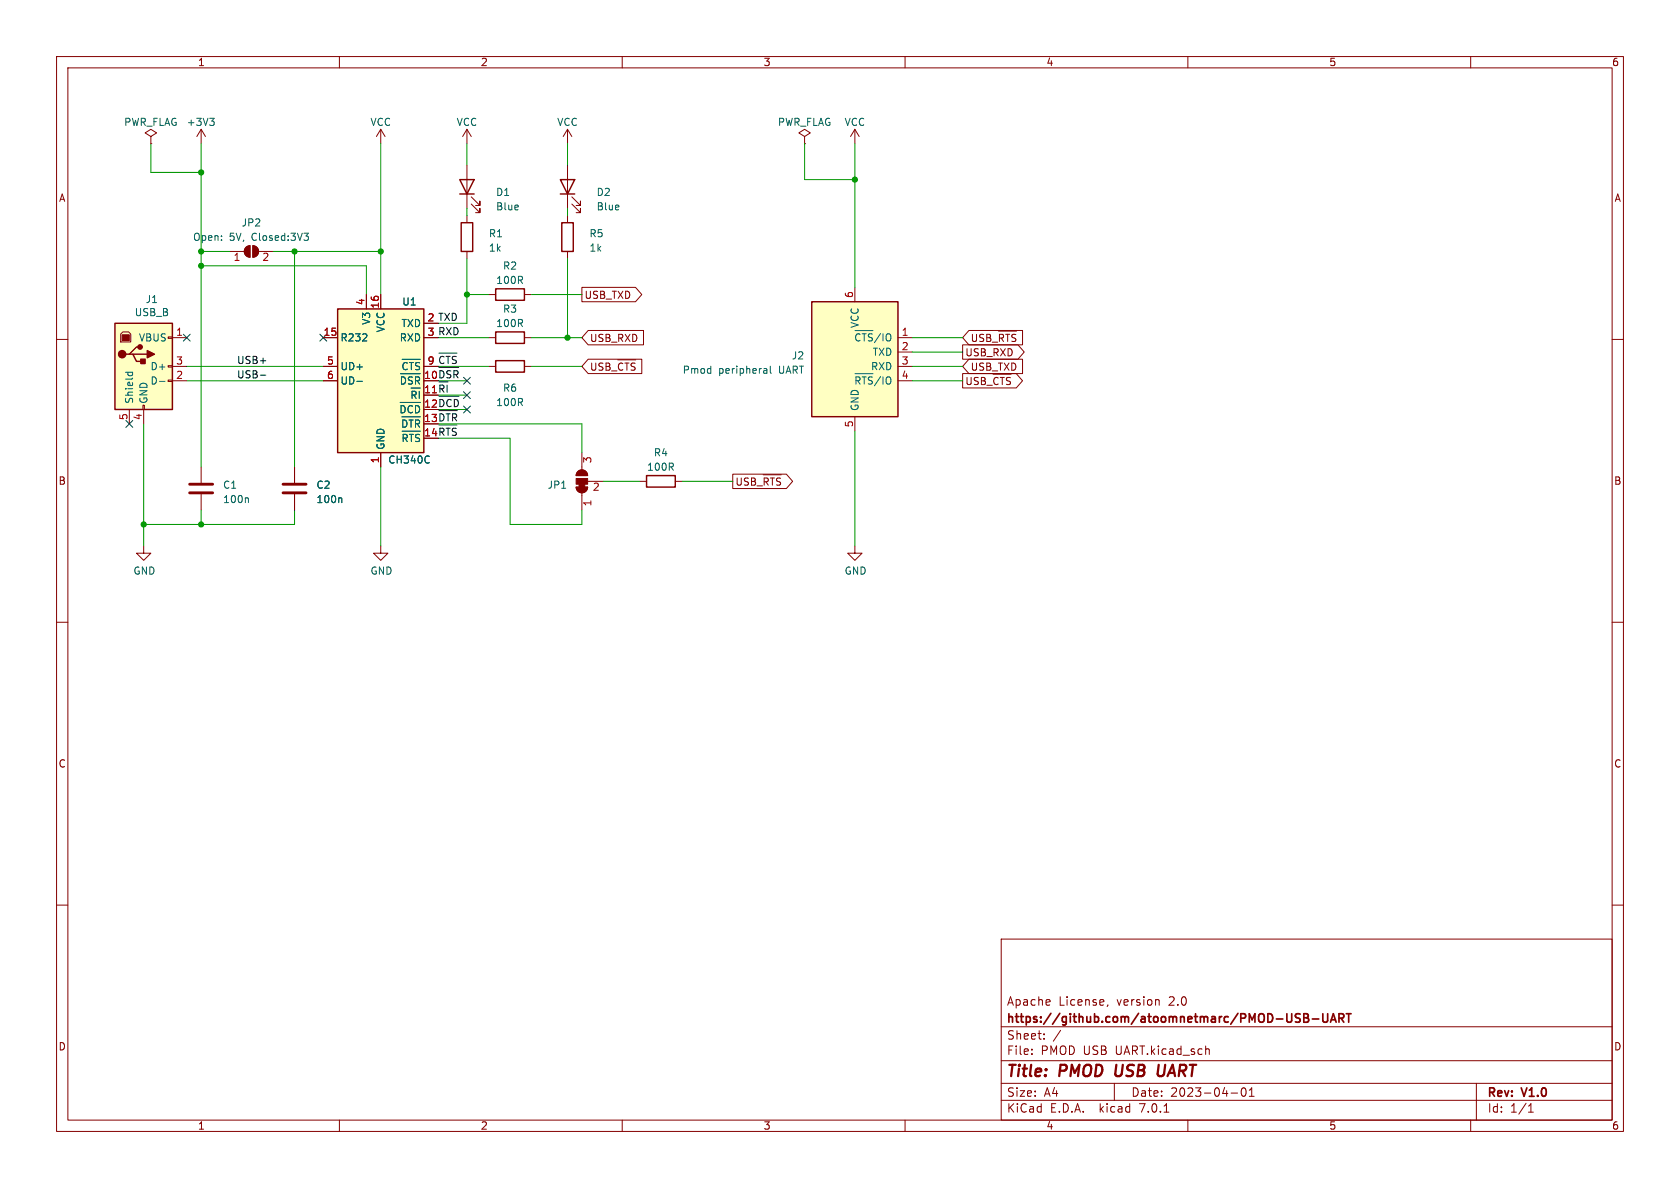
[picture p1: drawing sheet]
<svg xmlns="http://www.w3.org/2000/svg" width="297mm" height="210mm" viewBox="0 0 297 210" stroke-linecap="round" stroke-linejoin="round" font-family="sans-serif">
<g fill="none" stroke="#840000" stroke-width=".18">
<path d="M10 10h277v190h-277zM12 12h273v186h-273zM60 10v2M110 10v2M160 10v2M210 10v2M260 10v2M26.7 24.1l1-.6-1-.6-1 .6 1 .6v1.3M26.7 25.4h.1M35.6 22.9l-.8 1.2M35.6 22.9v2.5M35.6 22.9l.7 1.2"/>
<path d="M67.3 22.9l-.8 1.2M67.3 22.9v2.5M67.3 22.9l.8 1.2M82.5 22.9l-.7 1.2M82.5 22.9v2.5M82.5 29.2v7.6M82.5 38.1v1.3M82.5 22.9l.8 1.2M83.3 36.1l1.5 1.5v-.8v.8h-.7M83.3 34.8l1.5 1.5v-.7v.7h-.7M100.3 22.9v2.5M100.3 29.2v7.6"/>
<path d="M100.3 38.1v1.3M100.3 22.9l-.7 1.2M100.3 22.9l.8 1.2M101.1 36.1l1.5 1.5v-.8v.8h-.7M101.1 34.8l1.5 1.5v-.7v.7h-.7M142.2 24.1l1.1-.6-1.1-.6-1 .6 1 .6v1.3M142.2 25.4h.1M151.1 22.9l-.7 1.2M151.1 22.9v2.5M151.1 22.9l.8 1.2M10 60h2M21.3 59.1l.4-.4h1l.4 .4v1.4h-1.8z"/>
<path d="M29.7 59.6h.8v.2h-.8zM30.5 59.7h2.5M40.6 44.5h2.6M43.5 43.7l.7-.3v2.1a1.02 1.02 0 0 1-.9-.7 1.02 1.02 0 0 1 .2-1.1zM44.7 43.4a1.02 1.02 0 0 1 1 1.1 1.02 1.02 0 0 1-1 1zM45.7 44.5h2.6M57.1 59.7h2.6M64.8 52.1v2.5M67.3 52.1v2.5M74.9 59.7h2.6M74.9 57.2h2.6M82.5 44.5v1.2"/>
<path d="M86.4 52.1h1.2M86.4 59.7h1.2M92.7 52.1h1.3M92.7 59.7h1.3M100.3 44.5v1.2M102.9 50.8h9.4l1.2 1.3-1.2 1.2h-9.4zM104 58.4h9.8v2.6h-9.8l-1.1-1.3zM151.1 50.8v2.5M158.7 59.7h2.6M171.3 58.4h9.5v2.6h-9.5l-1.1-1.3zM171.9 59.1v1M172.6 59.1v1"/>
<path d="M173.9 59.2l-.5-.1-.2 .2M175.1 59.3l-.2-.2h-.4v1.3M176.5 58.5h3.2M177.4 59.3l-.2-.2h-.5v1.3M177.8 59.1h.7M178.1 59.1v1.3M179.6 59.2l-.5-.1-.2 .2M285 60h2M22.9 72.4v2.5M25.3 71.6h.2v.8h-.2zM25.4 72.4v2.5M29.7 67.2h.8v.2h-.8z"/>
<path d="M29.7 64.6h.8v.3h-.8zM30.5 64.8h2.5M30.5 67.3h2.5M57.1 64.8h2.6M57.1 67.3h2.6M74.9 64.8h2.6M86.4 64.8h1.2M92.7 64.8h1.3M104 63.5h9.5v2.5h-9.5l-1.1-1.2zM104.6 64.2v1M105.3 64.2v1M106.6 64.2h-.5l-.2 .2"/>
<path d="M107.8 64.4l-.2-.2h-.5v1.2M109.2 63.6h3.2M110.1 64.3l-.4-.1-.3 .3M110.5 64.2h.7M110.8 64.2v1.2M112.3 64.2h-.5l-.2 .2M151.1 73.7v2.5M158.7 64.8h2.6M158.7 62.2h2.6M158.7 67.3h2.6M170.2 61h9.8l1.1 1.2-1.1 1.3h-9.8zM170.2 66h9.5l1.1 1.3-1.1 1.3h-9.5z"/>
<path d="M171 66.7v1M171.3 63.5h9.5v2.5h-9.5l-1.1-1.2zM171.7 66.7v1M173 66.8l-.5-.1-.3 .3M174.2 67l-.3-.3h-.4v1.3M175.6 66.1h3.2M176.5 66.8l-.4-.1-.4 .3M176.8 66.7h.8M177.2 66.7v1.3M178.6 66.8l-.4-.1-.3 .3M25.4 96.5v1.3h1.3l-1.3 1.3-1.3-1.3h1.3M35.6 82.6v2.7"/>
<path d="M35.6 87.4v2.8M52.1 82.6v2.7M52.1 87.4v2.8M67.3 96.5v1.3h1.3l-1.3 1.3-1.3-1.3h1.3M67.3 80v2.6M101.9 86.1h2a1.02 1.02 0 0 1-1 1 1.02 1.02 0 0 1-1-1zM102.2 83.3a1.02 1.02 0 0 1 1.1-.2 1.02 1.02 0 0 1 .6 1h-2zM102.9 80v3.1M102.9 87.1v3.1M103.9 85.1h2.8M113 85.1h1.3M119.4 85.1h1.2"/>
<path d="M129.5 83.8h9.5l1.1 1.3-1.1 1.3h-9.5zM130.3 84.5v1M131 84.5v1M132.3 84.6l-.5-.1-.2 .2M133.5 84.7l-.2-.2h-.4v1.3M134.9 83.9h3.2M135.8 84.7l-.2-.2h-.5v1.3M136.2 84.5h.7M136.5 84.5v1.3M138 84.6l-.5-.1-.2 .2M151.1 96.5v1.3h1.3l-1.3 1.3-1.2-1.3h1.2M10 110h2"/>
<path d="M285 110h2M10 160h2M285 160h2M177 166h108v32h-108zM195.9 177.6l-.2 .3M204.7 176.7l.2 .2v.8M60 198v2M110 198v2M160 198v2M177 194.5h108M177 191.5h108M177 187.5h108"/>
<path d="M177 181.5h108M182.4 186.3v.1M182.4 185.5v.1M184.6 183.6v.1M184.6 182.8v.1M197 191.5v3M205.8 196.6h.8M210 198v2M213.4 185.4l.3 .1 .1 .1v.8M217.6 193.2h1.2M219.6 192.4l.2-.1a.81 .81 0 0 1 .6 .6 .81 .81 0 0 1-.3 .8l-.2 .1a.81 .81 0 0 1-.6-.6 .81 .81 0 0 1 .3-.8zM220.9 193.8h.8"/>
<path d="M220.9 192.7l.4-.4v1.5M260 198v2M261 191.5v6.5M270.2 196.6h.9M270.2 195.5l.4-.4v1.5"/>
</g>
<path d="M204.8 190.1l.6 .1M204.8 188.2l-.2 1.7" fill="none" stroke="#840000" stroke-width=".4"/>
<path d="M230.5 179.2h.5l.2 .1 .1 .3-.3 .3a.4 .4 0 0 1 .4 .4 .4 .4 0 0 1-.3 .4h-.6zM230.5 179.9h.5M233.9 179.2v1.2l.2 .3 .5-.1 .1-.2v-1.2M236.7 180l.7-.1 .2-.2-.1-.4-.2-.1h-.6v1.5M237.1 180l.5 .7M238 179.2h.9M238.4 179.2v1.5M232 180.1h1.1M235.2 180.7l.5-1.5 .5 1.5M235.4 180.3h.7" fill="none" stroke="#840000" stroke-width=".3"/>
<g fill="none" stroke="#006464" stroke-width=".18">
<path d="M37.1 20.9h.8l-.5 .5M37.6 21.4l.3 .2v.3l-.3 .3M53.7 41.2h.8l-.4 .5 .4 .1v.5l-.2 .2h-.4M151.1 58.4h3.2M152 59.1l-.3-.1-.4 .3M152.4 59h.7M152.8 59v1.3M154.2 59.1l-.5-.1-.2 .2M155.7 58.9l-1.1 1.7M156.1 59v1.3M156.6 59.4a.42 .42 0 0 1 .5-.4 .42 .42 0 0 1 .4 .4M22.2 65.8h1.2"/>
<path d="M22.7 65.8l-.1 .4M23.4 65.8v.4M28.2 67.4h1M63.1 67.4h1M70.7 71.1h3.6M70.8 66.1h3.5M71 66.6v1.3M71 73.7h3.3M71.1 76.2h3.2M71.1 63.5h3.2M71.2 74.2v1.3M71.3 76.8v1.3"/>
<path d="M71.6 72l-.2-.2-.5-.1v1.3M72 64.2l-.4-.1-.3 .3M72.4 64.1h.7M72.7 74.2v1.3M72.7 64.1v1.3M72.7 76.8v1.3M72.8 69.2v1.2M73.5 66.6v1.3M73.5 71.7v1.3M73.5 74.2v1.3M74.1 69.2v1.2M74.2 64.1h-.5l-.2 .2"/>
<path d="M135.2 65.1h.2l.2 .2v.7M135.6 65.9l-.4 .1M135.6 65.4l-.4 .1M136.2 64.7v1.1l.2 .2M151.1 66.1h3.2M152 66.9l-.2-.3h-.5v1.3M152.4 66.6h.7M152.8 66.6v1.3M154.2 66.7l-.5-.1-.2 .3M155.7 66.6l-1.1 1.6M156.1 66.6v1.3M156.6 67.1a.42 .42 0 0 1 .5-.5 .42 .42 0 0 1 .4 .5"/>
<path d="M43.7 88l.2 .2v.7M60.2 88l.2 .2v.7"/>
</g>
<g fill="none" stroke="#840000" stroke-width=".25">
<path d="M81.3 31.8h2.5l-1.3 2.5zM81.3 34.3h2.5M81.5 39.4h2.1v5.1h-2.1zM99.1 31.8h2.5l-1.3 2.5zM99.1 34.3h2.5M99.3 39.4h2v5.1h-2zM20.3 57.2h10.2v15.2h-10.2zM59.7 54.6h15.2v25.4h-15.2zM87.6 51.1h5.1v2h-5.1zM87.6 58.7h5.1v2h-5.1zM143.5 53.3h15.2v20.4h-15.2zM22.9 62.6h.6l.6 1.3h1.3"/>
<path d="M23.5 62.6h2.5M24.8 61.3h-.7l-1.2 1.3h-.7M87.6 63.8h5.1v2h-5.1zM114.3 84.1h5.1v2h-5.1z"/>
</g>
<g fill="#840000" stroke="#840000" stroke-width=".18">
<path d="M102.4 85.6h1v.5h-1z"/>
<path d="M101.9 86.1h2a1.02 1.02 0 0 1-1 1 1.02 1.02 0 0 1-1-1z"/>
<path d="M101.9 84.6h2v1h-2z"/>
<path d="M102.2 83.3a1.02 1.02 0 0 1 1.1-.2 1.02 1.02 0 0 1 .6 1h-2z"/>
<path d="M43.5 43.7l.7-.3v2.1a1.02 1.02 0 0 1-.9-.7 1.02 1.02 0 0 1 .2-1.1z"/>
<path d="M44.7 43.4a1.02 1.02 0 0 1 1 1.1 1.02 1.02 0 0 1-1 1z"/>
<path d="M21.6 59.2h1.3v1h-1.3z"/>
</g>
<path d="M33.5 87.1h4.1M33.5 85.6h4.1M50 87.1h4.1M50 85.6h4.1" fill="none" stroke="#840000" stroke-width=".51"/>
<g fill="#ffffc2" stroke="#ffffc2" stroke-width=".18">
<path d="M143.5 53.3h15.2v20.4h-15.2z"/>
<path d="M59.7 54.6h15.2v25.4h-15.2z"/>
<path d="M20.3 57.2h10.2v15.2h-10.2z"/>
</g>
<g fill="#840000" stroke="#840000" stroke-width=".25">
<path d="M26 62l1.3 .6-1.3 .6z"/>
<path d="M24.9 63.5h.8v.8h-.8z"/>
<circle cx="21.6" cy="62.6" r=".63"/>
<circle cx="24.8" cy="61.3" r=".38"/>
</g>
<path d="M46 66.3h1M77.6 62.4h3.2M77.6 70h3.6M77.6 65h3.5M77.6 72.6h3.3M77.6 75.1h3.2" fill="none" stroke="#0f0f0f" stroke-width=".18"/>
<g fill="none" stroke="#009600" stroke-width=".18">
<path d="M26.7 25.4v5.1h8.9M35.6 25.4v57.2M67.3 25.4v26.7M82.5 25.4v3.8M82.5 36.8v1.3M100.3 25.4v3.8M100.3 36.8v1.3M142.2 25.4v6.4h8.9M151.1 25.4v25.4M35.6 44.5h5M35.6 47h29.2v5.1M48.3 44.5h19"/>
<path d="M52.1 44.5v38.1M77.5 59.7h8.9M82.5 45.7v11.5h-5M82.5 52.1h3.9M94 59.7h8.9M94 52.1h8.9M100.3 45.7v14M161.3 59.7h8.9M25.4 74.9v21.6M33 64.8h24.1M33 67.3h24.1M77.5 77.5h12.7v15.2h12.7v-2.5"/>
<path d="M77.5 64.8h8.9M77.5 74.9h25.4v5.1M77.5 67.3h5M77.5 69.9h5M77.5 72.4h5M94 64.8h8.9M151.1 76.2v20.3M161.3 64.8h8.9M161.3 67.3h8.9M161.3 62.2h8.9M35.6 90.2v2.5M52.1 90.2v2.5h-26.7"/>
<path d="M67.3 82.6v13.9M106.7 85.1h6.3M120.6 85.1h8.9"/>
</g>
<path d="M32.4 59.1l1.2 1.2M33.6 59.1l-1.2 1.2M56.5 59.1l1.3 1.2M57.8 59.1l-1.3 1.2M22.3 74.3l1.2 1.2M23.5 74.3l-1.2 1.2M81.9 69.2l1.3 1.3M83.2 69.2l-1.3 1.3" fill="none" stroke="#000084" stroke-width=".18"/>
<g fill="#009600" stroke="#009600" stroke-width=".18">
<circle cx="35.6" cy="47" r=".46"/>
<circle cx="25.4" cy="92.7" r=".46"/>
<circle cx="52.1" cy="44.5" r=".46"/>
<circle cx="35.6" cy="44.5" r=".46"/>
<circle cx="67.3" cy="44.5" r=".46"/>
<circle cx="35.6" cy="92.7" r=".46"/>
<circle cx="82.5" cy="52.1" r=".46"/>
<circle cx="35.6" cy="30.5" r=".46"/>
<circle cx="100.3" cy="59.7" r=".46"/>
<circle cx="151.1" cy="31.8" r=".46"/>
</g>
<g font-size="2.8" fill="#840000">
<text x="178" y="190.8">Title:</text>
<text x="187.4" y="190.8">PMOD USB</text>
<text x="205.9" y="190.8">UART</text>
</g>
<g font-size="2.1" fill="#840000">
<text x="178" y="177.9">Apache</text>
<text x="187.2" y="177.9">License,</text>
<text x="197.4" y="177.9">version</text>
<text x="206.7" y="177.9">2.0</text>
<text x="178" y="183.9">Sheet:</text>
<text x="178" y="181.1">https://github.com/atoomnetmarc/PMOD-USB-UART</text>
<text x="186.2" y="183.9">/</text>
<text x="178" y="186.6">File:</text>
<text x="184" y="186.6">PMOD USB UART.kicad_sch</text>
<text x="178" y="196.8">KiCad</text>
<text x="178" y="194">Size:</text>
<text x="184.6" y="194">A4</text>
<text x="185.7" y="196.8">E.D.A.</text>
<text x="194.4" y="196.8">kicad</text>
<text x="200" y="194">Date:</text>
<text x="201.5" y="196.8">7.0.1</text>
<text x="206.9" y="194">2023-04-01</text>
<text x="263" y="194.2">Rev:</text>
<text x="263" y="196.8">Id:</text>
<text x="267" y="196.8">1/1</text>
<text x="269.2" y="194.2">V1.0</text>
</g>
<g font-size="1.8" fill="#840000">
<text x="35" y="11.8">1</text>
<text x="85" y="11.8">2</text>
<text x="135" y="11.8">3</text>
<text x="185" y="11.8">4</text>
<text x="235" y="11.8">5</text>
<text x="285" y="11.8">6</text>
<text x="10.4" y="35.8">A</text>
<text x="285.4" y="35.8">A</text>
<text x="103.3" y="53">USB_TXD</text>
<text x="104.3" y="60.6">USB_RXD</text>
<text x="170.7" y="63.1">USB_RXD</text>
<text x="171.6" y="61.2">USB_~{RTS}</text>
<text x="171.6" y="65.7">USB_TXD</text>
<text x="74.9" y="67.1">10 ~{DSR}</text>
<text x="104.3" y="66.3">USB_~{CTS}</text>
<text x="170.7" y="68.8">USB_~{CTS}</text>
<text x="74.9" y="72.1">12 ~{DCD}</text>
<text x="74.9" y="74.7">13 ~{DTR}</text>
<text x="74.9" y="77.2">14 ~{RTS}</text>
<text x="10.3" y="85.8">B</text>
<text x="130" y="86.6">USB_~{RTS}</text>
<text x="285.3" y="85.8">B</text>
<text x="10.3" y="135.8">C</text>
<text x="285.3" y="135.8">C</text>
<text x="10.3" y="185.8">D</text>
<text x="285.3" y="185.8">D</text>
<text x="35" y="199.8">1</text>
<text x="85" y="199.8">2</text>
<text x="135" y="199.8">3</text>
<text x="185" y="199.8">4</text>
<text x="235" y="199.8">5</text>
<text x="285" y="199.8">6</text>
</g>
<g font-size="1.8" fill="#006464">
<text x="21.9" y="22.4">PWR_FLAG</text>
<text x="33" y="22.4">+3V3</text>
<text x="65.4" y="22.4">VCC</text>
<text x="80.7" y="22.4">VCC</text>
<text x="98.5" y="22.4">VCC</text>
<text x="137.5" y="22.4">PWR_FLAG</text>
<text x="149.3" y="22.4">VCC</text>
<text x="87.6" y="34.8">D1</text>
<text x="105.4" y="34.8">D2</text>
<text x="42.7" y="40.2">JP2</text>
<text x="87.6" y="37.3">Blue</text>
<text x="105.4" y="37.3">Blue</text>
<text x="34.1" y="42.7">Open:</text>
<text x="40.5" y="42.7">5V,</text>
<text x="44.5" y="42.7">Closed:3V3</text>
<text x="86.4" y="42.1">R1</text>
<text x="86.4" y="44.6">1k</text>
<text x="88.9" y="47.8">R2</text>
<text x="104.1" y="42.1">R5</text>
<text x="104.1" y="44.6">1k</text>
<text x="25.7" y="53.7">J1</text>
<text x="87.7" y="50.4">100R</text>
<text x="23.8" y="56">USB_B</text>
<text x="65.6" y="57.5" transform="rotate(-90 65.6 57.5)">V3</text>
<text x="68.1" y="58.9" transform="rotate(-90 68.1 58.9)">VCC</text>
<text x="70.8" y="58">TXD</text>
<text x="71.1" y="54.2">U1</text>
<text x="87.7" y="58">100R</text>
<text x="88.9" y="55.4">R3</text>
<text x="152" y="58.1" transform="rotate(-90 152 58.1)">VCC</text>
<text x="24.4" y="60.5">VBUS</text>
<text x="26.5" y="65.6">D+</text>
<text x="60.2" y="60.5">R232</text>
<text x="60.2" y="65.6">UD+</text>
<text x="70.5" y="60.5">RXD</text>
<text x="139.9" y="63.7">J2</text>
<text x="150.9" y="61.1">~{CTS}/IO</text>
<text x="153.9" y="65.6">RXD</text>
<text x="154.2" y="63.1">TXD</text>
<text x="23.7" y="71.4" transform="rotate(-90 23.7 71.4)">Shield</text>
<text x="26.2" y="71.4" transform="rotate(-90 26.2 71.4)">GND</text>
<text x="26.5" y="68.1">D-</text>
<text x="60.2" y="68.1">UD-</text>
<text x="70.5" y="68.7">~{DSR}</text>
<text x="70.8" y="66.2">~{CTS}</text>
<text x="72.4" y="71.3">~{RI}</text>
<text x="87.7" y="71.9">100R</text>
<text x="88.9" y="69.4">R6</text>
<text x="120.6" y="66.2">Pmod</text>
<text x="127" y="66.2">peripheral</text>
<text x="137.7" y="66.2">UART</text>
<text x="150.9" y="68.7">~{RTS}/IO</text>
<text x="70.5" y="73.8">~{DCD}</text>
<text x="70.8" y="76.4">~{DTR}</text>
<text x="152" y="72.6" transform="rotate(-90 152 72.6)">GND</text>
<text x="68.1" y="79.5" transform="rotate(-90 68.1 79.5)">GND</text>
<text x="68.6" y="82.1">CH340C</text>
<text x="70.8" y="78.9">~{RTS}</text>
<text x="114.3" y="83.4">100R</text>
<text x="115.5" y="80.8">R4</text>
<text x="39.4" y="86.6">C1</text>
<text x="39.4" y="89.1">100n</text>
<text x="55.9" y="86.6">C2</text>
<text x="55.9" y="89.1">100n</text>
<text x="96.7" y="86.6">JP1</text>
<text x="23.5" y="101.7">GND</text>
<text x="65.4" y="101.7">GND</text>
<text x="149.3" y="101.7">GND</text>
</g>
<g font-size="1.8" fill="#a90000">
<text x="41.2" y="46.4">1</text>
<text x="46.3" y="46.4">2</text>
<text x="150.9" y="52.7" transform="rotate(-90 150.9 52.7)">6</text>
<text x="31.1" y="59.4">1</text>
<text x="57.1" y="59.4">15</text>
<text x="64.5" y="54" transform="rotate(-90 64.5 54)">4</text>
<text x="67.1" y="54.6" transform="rotate(-90 67.1 54.6)">16</text>
<text x="75.5" y="56.9">2</text>
<text x="75.5" y="59.4">3</text>
<text x="159.4" y="59.4">1</text>
<text x="31.1" y="64.5">3</text>
<text x="57.8" y="64.5">5</text>
<text x="75.5" y="64.5">9</text>
<text x="159.4" y="62">2</text>
<text x="159.4" y="64.5">3</text>
<text x="31.1" y="67.1">2</text>
<text x="57.8" y="67.1">6</text>
<text x="74.9" y="69.6">11 ~{RI}</text>
<text x="74.9" y="67.1">10</text>
<text x="74.9" y="69.6">11</text>
<text x="159.4" y="67.1">4</text>
<text x="22.6" y="74.3" transform="rotate(-90 22.6 74.3)">5</text>
<text x="25.1" y="74.3" transform="rotate(-90 25.1 74.3)">4</text>
<text x="74.9" y="72.1">12</text>
<text x="74.9" y="74.7">13</text>
<text x="74.9" y="77.2">14</text>
<text x="150.9" y="75.6" transform="rotate(-90 150.9 75.6)">5</text>
<text x="67.1" y="81.9" transform="rotate(-90 67.1 81.9)">1</text>
<text x="104.8" y="81.9" transform="rotate(-90 104.8 81.9)">3</text>
<text x="104.7" y="87">2</text>
<text x="104.8" y="89.6" transform="rotate(-90 104.8 89.6)">1</text>
</g>
<g font-size="1.8" fill="#0f0f0f">
<text x="75.5" y="56.9">2 TXD</text>
<text x="75.5" y="59.4">3 RXD</text>
<text x="41.9" y="64.4">USB+</text>
<text x="75.5" y="64.5">9 ~{CTS}</text>
<text x="41.9" y="67">USB-</text>
</g>
</svg>
